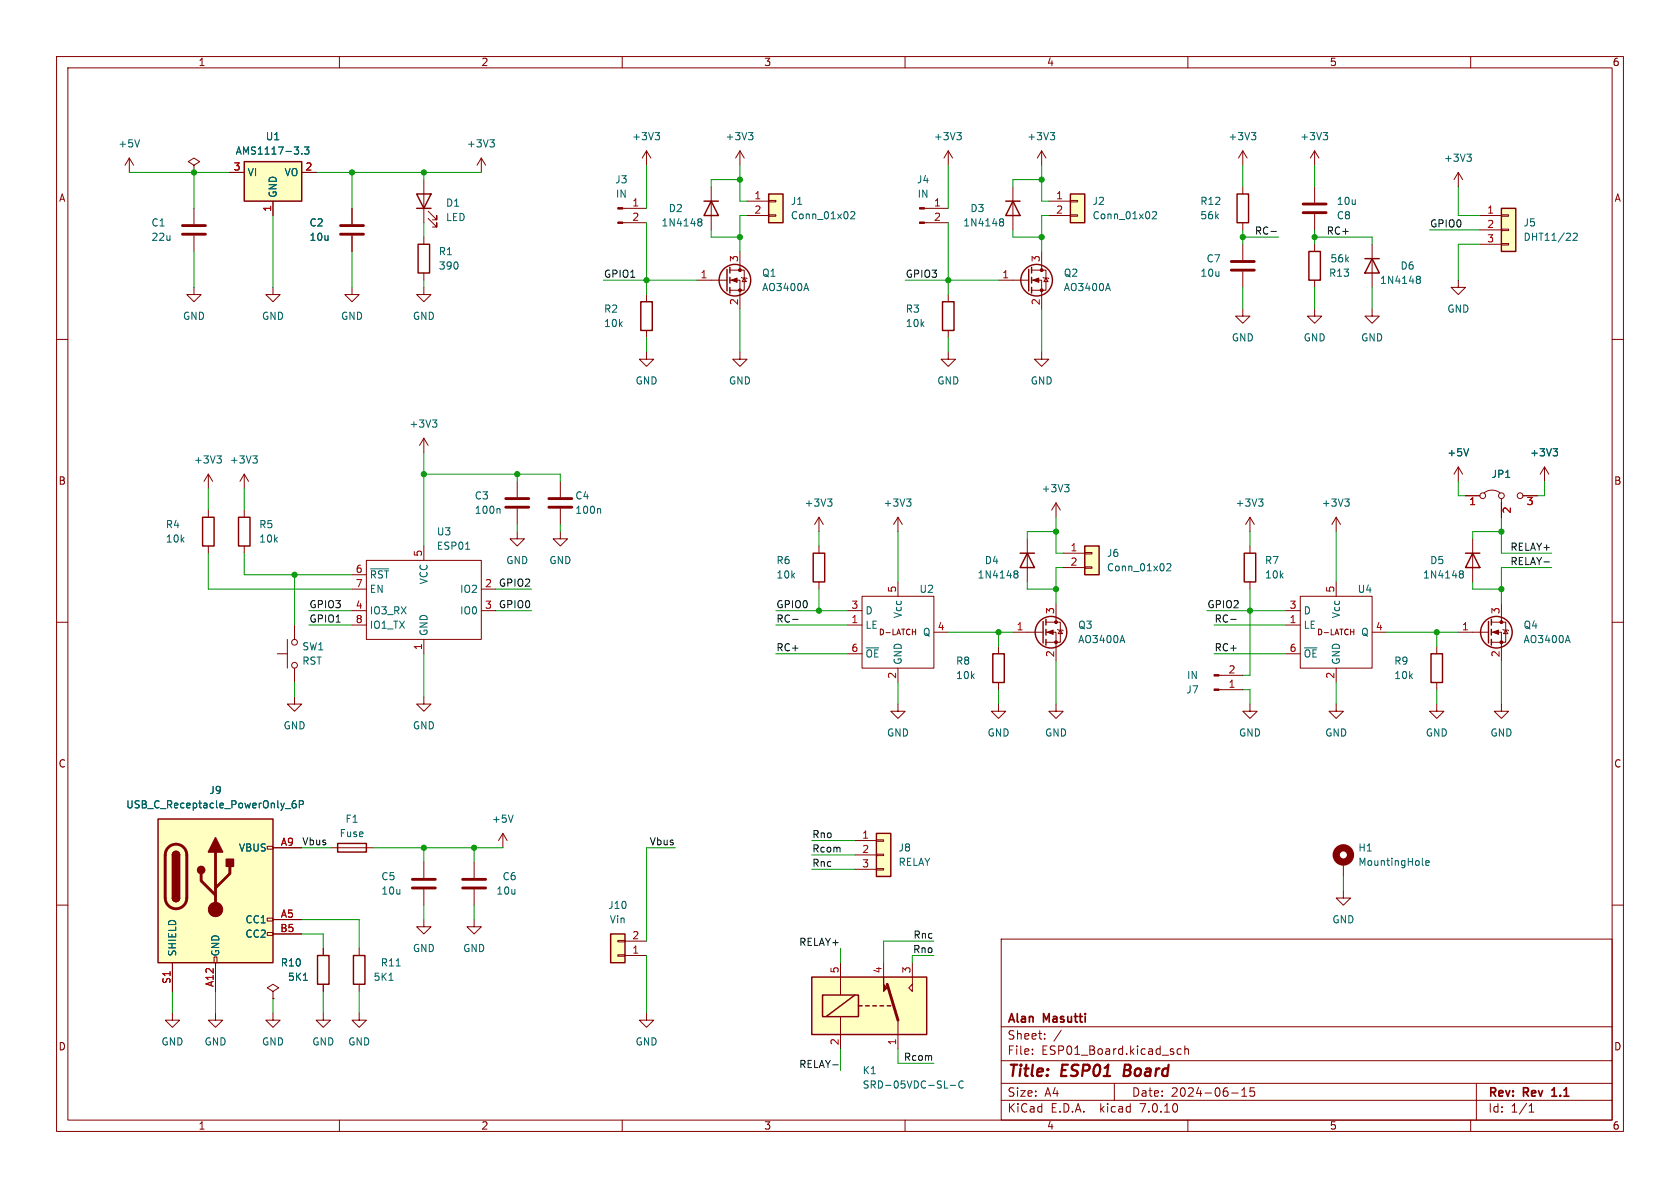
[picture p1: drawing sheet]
<svg xmlns="http://www.w3.org/2000/svg" width="297mm" height="210mm" viewBox="0 0 297 210" stroke-linecap="round" stroke-linejoin="round" font-family="sans-serif">
<g fill="none" stroke="#840000" stroke-width=".18">
<path d="M10 10h277v190h-277zM12 12h273v186h-273zM60 10v2M110 10v2M160 10v2M210 10v2M260 10v2M22.9 27.9l-.8 1.3M22.9 27.9v2.6M22.9 27.9l.7 1.3M34.3 29.2l1-.6-1-.7-1 .7 1 .6v1.3M34.3 30.5h.1"/>
<path d="M34.3 36.8v2.8M40.6 30.5h2.6M48.3 35.6v2.5M53.3 30.5h2.6M62.2 36.8v2.8M74.9 31.8v7.6M75.7 38.6l1.5 1.5v-.7v.7h-.7M75.7 37.3l1.5 1.6v-.8v.8h-.7M85.1 27.9l-.8 1.3M85.1 27.9v2.6M85.1 27.9l.8 1.3M110.1 39.4h4.2"/>
<path d="M110.1 36.8h4.2M114.3 26.7l-.8 1.2M114.3 26.7v2.5M114.3 26.7l.8 1.2M125.7 33v7.6M130.8 26.7l-.8 1.2M130.8 26.7v2.5M130.8 26.7l.8 1.2M132.1 35.6h3.8M132.1 38.1h3.8M135.9 38h1.3v.2h-1.3zM135.9 35.4h1.3v.3h-1.3z"/>
<path d="M163.4 39.4h4.2M163.4 36.8h4.2M167.6 26.7v2.5M167.6 26.7l-.7 1.2M167.6 26.7l.8 1.2M179.1 33v7.6M184.1 26.7v2.5M184.1 26.7l-.7 1.2M184.1 26.7l.8 1.2M185.4 35.6h3.8M185.4 38.1h3.8M189.2 38h1.3v.2h-1.3z"/>
<path d="M189.2 35.4h1.3v.3h-1.3zM219.7 26.7v2.5M219.7 33v1.3M219.7 39.4v1.2M219.7 26.7l-.8 1.2M219.7 26.7l.8 1.2M232.4 26.7l-.8 1.2M232.4 26.7v2.5M232.4 33v2.8M232.4 37.8v2.8M232.4 26.7l.8 1.2M257.8 30.5l-.8 1.3"/>
<path d="M257.8 30.5v2.5M257.8 30.5l.8 1.3M261.6 38.1h3.8M265.4 38h1.3v.2h-1.3zM10 60h2M34.3 50.8v1.3h1.3l-1.3 1.2-1.3-1.2h1.3M34.3 41.7v2.8M48.3 50.8v1.3h1.2l-1.2 1.2-1.3-1.2h1.3M62.2 50.8v1.3h1.3l-1.3 1.2-1.2-1.2h1.2M62.2 41.7v2.8M74.9 50.8v1.3h1.3l-1.3 1.2-1.2-1.2h1.2M74.9 41.9v1.3"/>
<path d="M74.9 48.3v1.2M114.3 52.1v1.2M114.3 58.4v1.3M123.2 49.5h5.3M129 49.5h1.8v5.1M129 47.8h2.6v3.5h-2.6M130.8 44.5v3.3M131.1 49l.1 .1h.8l.1 .2M131.6 49.1l.4 .7h-.8zM167.6 52.1v1.2M167.6 58.4v1.3M176.5 49.5h5.4"/>
<path d="M182.4 49.5h1.7v5.1M182.4 47.8h2.5v3.5h-2.5M184.1 44.5v3.3M184.4 49l.1 .1h.8l.1 .2M184.9 49.1l.4 .7h-.8zM219.7 54.6v1.3h1.3l-1.3 1.3-1.3-1.3h1.3M219.7 43.2v2.8M219.7 48v2.8M232.4 54.6v1.3h1.3l-1.3 1.3-1.3-1.3h1.3M232.4 43.2v1.3M232.4 49.5v1.3M242.6 54.6v1.3h1.2l-1.2 1.3-1.3-1.3h1.3"/>
<path d="M242.6 43.2v7.6M257.8 49.5v1.3h1.3l-1.3 1.3-1.3-1.3h1.3M261.6 40.6h3.8M261.6 43.2h3.8M265.4 43.1h1.3v.2h-1.3zM265.4 40.5h1.3v.3h-1.3zM285 60h2M74.9 77.5v2.5M74.9 77.5l-.7 1.2M74.9 77.5l.8 1.2M114.3 62.2v1.3h1.3l-1.3 1.3-1.3-1.3h1.3M130.8 62.2v1.3h1.3l-1.3 1.3-1.3-1.3h1.3"/>
<path d="M167.6 62.2v1.3h1.3l-1.3 1.3-1.2-1.3h1.2M184.1 62.2v1.3h1.3l-1.3 1.3-1.2-1.3h1.2M36.8 83.8l-.7 1.3M36.8 83.8v2.6M36.8 90.2v1.2M36.8 96.5v1.3M36.8 83.8l.8 1.3M43.2 83.8l-.8 1.3M43.2 83.8v2.6M43.2 90.2v1.2M43.2 96.5v1.3M43.2 83.8l.7 1.3"/>
<path d="M64.8 99.1h20.3v13.9h-20.3zM74.9 96.5v2.6M91.4 94v1.3h1.3l-1.3 1.2-1.2-1.2h1.2M91.4 85.1v2.8M91.4 89.9v2.8M99.1 94v1.3h1.2l-1.2 1.2-1.3-1.2h1.3M99.1 85.1v2.8M99.1 89.9v2.8M144.8 91.4v2.6M144.8 96.5v1.3M144.8 91.4l-.8 1.3M144.8 91.4l.7 1.3"/>
<path d="M158.7 91.4v2.6M158.7 91.4l-.7 1.3M158.7 91.4l.8 1.3M181.6 95.3v7.6M186.7 88.9v2.5M186.7 88.9l-.8 1.3M186.7 88.9l.8 1.3M188 97.8h3.8M191.8 97.7h1.2v.2h-1.2zM221 91.4l-.8 1.3M221 91.4v2.6M221 96.5v1.3"/>
<path d="M221 91.4l.7 1.3M236.2 91.4l-.7 1.3M236.2 91.4v2.6M236.2 91.4l.8 1.3M257.8 82.6v2.5M257.8 82.6l-.8 1.2M257.8 82.6l.8 1.2M259.1 87.6h2.5M260.3 95.3v7.6M262.4 87.1a2.26 2.26 0 0 1 2.8 0M265.4 88.1v3.3M269.2 87.6h2.6"/>
<path d="M273 82.6l-.7 1.2M273 82.6v2.5M273 82.6l.8 1.2M10 110h2M49 115.6h1.8M50.8 113v5.1M52.1 110.5v2.5M52.1 118.1v2.6M62.2 110.5h2.6M62.2 108h2.6M62.2 104.1h2.6M62.2 101.6h2.6"/>
<path d="M74.9 113v2.6M85.1 108h2.5M85.1 104.1h2.5M144.8 102.9v1.2M149.9 115.6h2.5M149.9 110.5h2.5M149.9 108h2.5M152.4 105.4h12.7v12.7h-12.7zM158.7 102.9v2.5M158.7 118.1v2.6M161.3 111.7h.6M161.9 111.2v1"/>
<path d="M165.1 111.8h2.5M176.5 114.3v1.3M179.1 111.8h5.3M184.9 111.8h1.8v5M184.9 110h2.6v3.5h-2.6M186.7 106.7v3.3M186.9 111.3l.2 .1h.7l.2 .1M187.5 111.4l.3 .6h-.7zM188 100.3h3.8M191.8 100.2h1.2v.3h-1.2zM215.5 119.4h4.2M221 102.9v1.2"/>
<path d="M227.3 115.6h2.6M227.3 110.5h2.6M227.3 108h2.6M229.9 105.4h12.7v12.7h-12.7zM236.2 102.9v2.5M236.2 118.1v2.6M238.8 111.7h.5M239.3 111.2v1M242.6 111.8h2.5M254 114.3v1.3M257.8 111.8h5.3M263.7 111.8h1.7v5"/>
<path d="M263.7 110h2.5v3.5h-2.5M265.4 106.7v3.3M265.7 111.3l.1 .1h.8l.1 .1M266.2 111.4l.4 .6h-.8zM285 110h2M52.1 123.2v1.3h1.2l-1.2 1.2-1.3-1.2h1.3M74.9 123.2v1.3h1.3l-1.3 1.2-1.2-1.2h1.2M158.7 124.5v1.2h1.3l-1.3 1.3-1.2-1.3h1.2M176.5 124.5v1.2h1.3l-1.3 1.3-1.2-1.3h1.2M176.5 120.7v1.2M186.7 124.5v1.2h1.3l-1.3 1.3-1.3-1.3h1.3M215.5 121.9h4.2"/>
<path d="M221 124.5v1.2h1.2l-1.2 1.3-1.3-1.3h1.3M236.2 124.5v1.2h1.3l-1.3 1.3-1.3-1.3h1.3M254 124.5v1.2h1.3l-1.3 1.3-1.3-1.3h1.3M254 120.7v1.2M265.4 124.5v1.2h1.3l-1.3 1.3-1.2-1.3h1.2M10 160h2M47.2 149.6h1.1v.5h-1.1zM48.3 149.9h5M58.4 149.9h7.6M74.9 152.4v2.8M74.9 157.2v2.8M83.8 152.4v2.8"/>
<path d="M83.8 157.2v2.8M88.9 147.3l-.8 1.3M88.9 147.3v2.6M88.9 147.3l.8 1.3M151.1 148.6h3.8M151.1 151.1h3.8M151.1 153.7h3.8M154.9 153.5h1.3v.3h-1.3zM154.9 151h1.3v.3h-1.3zM154.9 148.5h1.3v.2h-1.3zM237.5 157.5v1.3h1.3l-1.3 1.2-1.3-1.2h1.3M237.5 152.4v2.5"/>
<path d="M285 160h2M30.5 179.1v1.2h1.2l-1.2 1.3-1.3-1.3h1.3M30.5 170.2v5.1M37.8 169.2h.6v1h-.6zM38.1 179.1v1.2h1.3l-1.3 1.3-1.3-1.3h1.3M38.1 170.2v5.1M47.2 164.8h1.1v.6h-1.1zM47.2 162.3h1.1v.5h-1.1zM48.3 175.3l1-.7-1-.6-1.1 .6 1.1 .7v1.2M48.3 176.5h.1M48.3 179.1v1.2h1.2l-1.2 1.3-1.3-1.3h1.3M48.3 162.6h5"/>
<path d="M48.3 165.1h5M57.1 179.1v1.2h1.3l-1.3 1.3-1.2-1.3h1.2M57.1 167.6v1.3M57.1 174v1.3M63.5 179.1v1.2h1.3l-1.3 1.3-1.3-1.3h1.3M63.5 167.6v1.3M63.5 174v1.3M74.9 162.6v1.2h1.3l-1.3 1.3-1.2-1.3h1.2M83.8 162.6v1.2h1.3l-1.3 1.3-1.3-1.3h1.3M109.2 166.2h1.3v.3h-1.3zM109.2 168.8h1.3v.2h-1.3zM110.5 168.9h3.8"/>
<path d="M110.5 166.4h3.8M114.3 179.1v1.2h1.3l-1.3 1.3-1.3-1.3h1.3M148.6 170.2v5.7M148.6 179.7v5.7M156.2 170.2v2.5M161.3 170.2v5.1l-.6-.7 .6-.6M177 166h108v32h-108zM60 198v2M110 198v2M158.7 180.3v5.1M160 198v2M177 194.5h108"/>
<path d="M177 191.5h108M177 187.5h108M177 181.5h108M182.5 186.3v.1M182.5 185.5v.1M184.7 183.6v.1M184.7 182.8v.1M187.6 182.1l-1.3 2M197 191.5v3M208.8 185.5l-.4-.1-.3 .3v.4l.1 .2h.6M209.5 185.5l.2-.1 .3 .1 .1 .9M209.5 184.9v1.5"/>
<path d="M210 198v2M217.7 193.2h1.2M219.5 193.8h.9M219.5 192.7l.5-.4v1.5M221.7 192.3h-.7v.7l.2-.1h.5l.1 .3-.1 .5-.2 .1-.5-.1M260 198v2M261 191.5v6.5M270.3 196.6h.9M270.3 195.5l.4-.4v1.5"/>
<circle cx="262.1" cy="87.6" r=".51"/>
<circle cx="265.4" cy="87.6" r=".51"/>
<circle cx="268.7" cy="87.6" r=".51"/>
<circle cx="52.1" cy="117.6" r=".51"/>
<circle cx="52.1" cy="113.5" r=".51"/>
</g>
<path d="M274.3 193.8h.9M274.5 192.6l-.2 .1" fill="none" stroke="#840000" stroke-width=".3"/>
<path d="M198.9 188.2l-.3 2h.8" fill="none" stroke="#840000" stroke-width=".4"/>
<g fill="#ffffc2" stroke="#ffffc2" stroke-width=".18">
<path d="M27.9 144.8h20.4v25.4h-20.4z"/>
<path d="M154.9 147.3h2.6v7.6h-2.6z"/>
<path d="M43.2 28.6h10.1v7h-10.1z"/>
<path d="M143.5 172.7h20.3v10.2h-20.3z"/>
<path d="M191.8 96.5h2.5v5.1h-2.5z"/>
<path d="M107.9 165.1h2.6v5.1h-2.6z"/>
<path d="M135.9 34.3h2.5v5.1h-2.5z"/>
<path d="M189.2 34.3h2.6v5.1h-2.6z"/>
<path d="M265.4 36.8h2.6v7.7h-2.6z"/>
</g>
<g fill="none" stroke="#840000" stroke-width=".25">
<path d="M43.2 28.6h10.1v7h-10.1zM73.7 34.3h2.5l-1.3 2.5zM73.7 36.8h2.5M124.5 35.6h2.5M125.7 35.6l1.3 2.5h-2.5zM135.9 34.3h2.5v5.1h-2.5zM177.8 35.6h2.5M179.1 35.6l1.2 2.5h-2.5zM189.2 34.3h2.6v5.1h-2.6zM218.7 34.3h2v5.1h-2zM265.4 36.8h2.6v7.7h-2.6zM73.9 43.2h2v5.1h-2z"/>
<path d="M113.3 53.3h2v5.1h-2zM128.5 47.6v3.8M129 47.2v1.1M129 49v1M129 50.8v1M166.6 53.3h2.1v5.1h-2.1zM181.9 47.6v3.8M182.4 47.2v1.1M182.4 49v1M182.4 50.8v1M231.4 44.5h2v5h-2zM241.3 45.7h2.5"/>
<path d="M242.6 45.7l1.2 2.6h-2.5zM35.8 91.4h2v5.1h-2zM42.2 91.4h2v5.1h-2zM143.8 97.8h2v5.1h-2zM180.3 97.8h2.6M181.6 97.8l1.3 2.5h-2.6zM191.8 96.5h2.5v5.1h-2.5zM220 97.8h2v5.1h-2zM259.1 97.8h2.5M260.3 97.8l1.3 2.5h-2.5zM175.5 115.6h2v5.1h-2zM184.4 109.9v3.8"/>
<path d="M184.9 109.5v1M184.9 111.3v1M184.9 113v1M253 115.6h2v5.1h-2zM263.1 109.9v3.8M263.7 109.5v1M263.7 111.3v1M263.7 113v1M27.9 144.8h20.4v25.4h-20.4zM30.5 158.8a.64 .64 0 0 0 .6 .6 .64 .64 0 0 0 .6-.6M30.5 151.1a.64 .64 0 0 1 .6-.6 .64 .64 0 0 1 .6 .6M59.7 149.1h5.1v1.5h-5.1z"/>
<path d="M154.9 147.3h2.6v7.6h-2.6zM56.1 168.9h2.1v5.1h-2.1zM62.5 168.9h2v5.1h-2zM107.9 165.1h2.6v5.1h-2.6zM143.5 172.7h20.3v10.2h-20.3zM145.4 175.9h6.4v3.8h-6.4zM151.1 175.9l-5.1 3.8M151.8 177.8h.6M153 177.8h.7M154.3 177.8h.6M155.6 177.8h.6M156.8 177.8h.7"/>
<circle cx="129.9" cy="49.5" r="2.79"/>
<circle cx="183.3" cy="49.5" r="2.79"/>
<circle cx="185.8" cy="111.8" r="2.79"/>
<circle cx="264.5" cy="111.8" r="2.79"/>
</g>
<g fill="none" stroke="#840000" stroke-width=".51">
<path d="M32.3 39.9h4M60.2 39.9h4.1M230.4 36.1h4M230.4 37.6h4M32.3 41.4h4M60.2 41.4h4.1M217.7 47.8h4M217.7 46.2h4M89.4 89.7h4.1M89.4 88.1h4.1M97 89.7h4.1M97 88.1h4.1"/>
<path d="M29.8 149.8a1.9 1.9 0 0 1 2-.4 1.9 1.9 0 0 1 1.2 1.7v7.7a1.91 1.91 0 0 1-1.9 1.8 1.91 1.91 0 0 1-1.9-1.8v-7.8l.2-.7zM35.6 154.4v1.3l2.5 2.5M38.1 150.6v10.2M40.6 153.2v1.2l-2.5 2.6M72.9 157h4.1M72.9 155.4h4.1M81.8 157h4.1M81.8 155.4h4.1M156.8 174l1.9 6.3"/>
</g>
<g fill="#840000" stroke="#840000" stroke-width=".25">
<path d="M30.5 158.8h1.2a.64 .64 0 0 1-.6 .6 .64 .64 0 0 1-.6-.6z"/>
<path d="M30.5 151.1h1.2v7.7h-1.2z"/>
<path d="M30.7 150.7a.64 .64 0 0 1 .7-.2 .64 .64 0 0 1 .3 .6h-1.2z"/>
<path d="M38.1 148.1l1.3 2.5h-2.6z"/>
<path d="M40 151.9h1.3v1.3h-1.3z"/>
<circle cx="35.6" cy="153.8" r=".63"/>
</g>
<g fill="#840000" stroke="#840000" stroke-width=".18">
<path d="M109.2 39.2h.9v.3h-.9z"/>
<path d="M109.2 36.7h.9v.3h-.9z"/>
<path d="M156.2 172.7v1.3l.6 .6-.6 .7z"/>
<path d="M129.3 49.5l1-.4v.8z"/>
<path d="M185.2 111.8l1-.4v.7z"/>
<path d="M263.9 111.8l1-.4v.7z"/>
<path d="M182.6 49.5l1-.4v.8z"/>
<path d="M162.6 39.2h.8v.3h-.8z"/>
<path d="M162.6 36.7h.8v.3h-.8z"/>
<path d="M214.6 119.3h.9v.2h-.9z"/>
<path d="M214.6 121.8h.9v.2h-.9z"/>
<circle cx="38.1" cy="160.8" r="1.27"/>
<circle cx="130.8" cy="51.3" r=".25"/>
<circle cx="130.8" cy="47.8" r=".25"/>
<circle cx="186.7" cy="113.5" r=".25"/>
<circle cx="186.7" cy="110" r=".25"/>
<circle cx="265.4" cy="113.5" r=".25"/>
<circle cx="265.4" cy="110" r=".25"/>
<circle cx="184.1" cy="51.3" r=".25"/>
<circle cx="184.1" cy="47.8" r=".25"/>
</g>
<g fill="none" stroke="#006464" stroke-width=".18">
<path d="M24.7 24.7l-.4 1.3M53.3 27.1v.1M53.8 26h.8l-.4 .5 .3 .1v.5l-.1 .1-.6-.1M86.6 24.7h.8l-.4 .5M87.1 25.2l.3 .2v.3l-.3 .3M115.8 23.4h.8l-.4 .5M116.4 23.9l.2 .3v.3l-.2 .2M123.5 39.2h.1M123.5 38.7h.3l.2 .1 .1 .2-.3 .2M123.6 39.2h.2M123.6 39.2l-.1 .1M123.8 39.2l.3 .3-.1 .3-.2 .1h-.3"/>
<path d="M132.3 23.4h.8l-.4 .5M132.9 23.9l.2 .3v.3l-.2 .2M150.4 37.5l.5-.1 .2 .4-.8 .9h.8M169.2 23.4h.7l-.4 .5M169.7 23.9l.2 .3v.3l-.2 .2M176.8 38.7h.4l.2 .1v.2l-.2 .2M176.8 39.2h.1M176.9 39.2h.3M176.9 39.2l-.1 .1M177.2 39.2l.2 .3v.3l-.2 .1h-.4M185.7 23.4h.7l-.4 .5M186.2 23.9l.2 .3v.3l-.2 .2"/>
<path d="M203.7 37.5l.5-.1 .3 .4-.8 .9h.8M221.2 23.4h.8l-.4 .5M221.8 23.9l.2 .3v.3l-.2 .2M233.9 23.4h.8l-.4 .5M234.5 23.9l.2 .3v.3l-.2 .2M259.3 27.2h.8l-.4 .5M259.9 27.7l.2 .3v.3l-.2 .2M142.5 50.1l.5 1.3M195.9 50.1l.4 1.3M250.5 49.3l.1 .1M250.5 48.9l.4-.1 .1 .2 .1 .1-.2 .3M250.6 49.4h.3"/>
<path d="M250.6 49.4h-.1M250.9 49.4l.2 .2-.1 .4-.1 .1-.4-.1M278.1 41.3l.5-.1 .2 .4-.7 .9h.7M76.4 74.2h.8l-.4 .5M77 74.7l.2 .3v.3l-.2 .2M259.6 79.3l-.4 1.3M274.6 79.3h.7l-.4 .5M275.1 79.8l.2 .2v.3l-.2 .3M38.3 80.6h.8l-.4 .5M38.9 81.1l.2 .2v.3l-.2 .3M44.7 80.6h.8l-.4 .5M45.2 81.1l.3 .2v.3l-.3 .3"/>
<path d="M82.3 97.1h.7M88.2 89.9l.2 .2v.6M106 89.9l.2 .2v.6M146.3 88.2h.8l-.4 .5M146.8 88.7l.3 .2v.3l-.3 .3M160.3 88.2h.7l-.4 .5M160.8 88.7l.2 .2v.3l-.2 .3M188.2 85.7h.8l-.4 .5M188.7 86.2l.3 .2v.3l-.3 .2M206.3 99.8l.5-.2 .2 .4-.8 .9h.8M222.5 88.2h.8l-.4 .5M223 88.7l.3 .2v.3l-.3 .3"/>
<path d="M237.7 88.2h.8l-.4 .5M238.3 88.7l.2 .2v.3l-.2 .3M65.5 100.6h3.2M179.4 101l.3-.1 .2 .1 .1 .2-.3 .3M179.4 101.4l.1 .1M179.5 101.5h.2M179.5 101.5h-.1M179.7 101.5l.3 .2-.1 .4-.2 .1-.3-.1M198.4 112.3l.4 1.3M258.1 101l.4-.1 .1 .1 .1 .2-.2 .3M258.1 101.4l.1 .1M258.2 101.5h.3"/>
<path d="M258.2 101.5h-.1M258.5 101.5l.2 .2-.1 .4-.1 .1-.4-.1M277.2 112.3l.4 1.3M50.4 142.9h1M52.3 141.5l-.4 .1a.86 .86 0 0 0 0 1.2l.4-.1 .1-.4-.3-.3-.3 .1-.2 .2M52.9 142.2h.6l.1-.2v-.3l-.7-.2v1.3M90.7 144.1l-.4 1.3M251.4 152.8l.2 .2M252.1 152.6l.6-.2-.1-.2-.4-.1-.1 .2v.6h.5M53.6 173.3h.8M68.8 173.3h.7M70 170.8h.8"/>
<path d="M168 191.9h1M170.3 191.2a.6 .6 0 0 0-.8 .4 .6 .6 0 0 0 .5 .7l.3-.1"/>
</g>
<circle cx="237.5" cy="151.1" r="1.27" fill="none" stroke="#840000" stroke-width="1.3"/>
<path d="M224.7 40.9h1M273 99.3h.9M140.1 109.5h1M217.6 109.5h.9M147.2 188.2h1" fill="none" stroke="#0f0f0f" stroke-width=".18"/>
<g fill="none" stroke="#009600" stroke-width=".18">
<path d="M22.9 30.5h17.7M34.3 30.5v6.3M48.3 38.1v12.7M55.9 30.5h29.2M62.2 30.5v6.3M74.9 30.5v1.3M74.9 39.4v2.5M114.3 29.2v7.6M114.3 39.4v12.7M130.8 29.2v6.4h1.3M130.8 31.8h-5.1v1.2M132.1 38.1h-1.3v6.4"/>
<path d="M167.6 29.2v7.6M167.6 39.4v12.7M184.1 31.8h-5v1.2M184.1 29.2v6.4h1.3M185.4 38.1h-1.3v6.4M219.7 29.2v3.8M232.4 29.2v3.8M257.8 33v5.1h3.8M34.3 44.5v6.3M62.2 44.5v6.3M74.9 49.5v1.3M106.7 49.5h16.5"/>
<path d="M114.3 59.7v2.5M125.7 40.6v1.3h5.1M130.8 54.6v7.6M160 49.5h16.5M167.6 59.7v2.5M179.1 40.6v1.3h5M184.1 54.6v7.6M219.7 41.9h6.4M219.7 40.6v2.6M219.7 50.8v3.8M232.4 41.9h10.2v1.3M232.4 40.6v2.6"/>
<path d="M232.4 50.8v3.8M242.6 50.8v3.8M252.7 40.6h8.9M261.6 43.2h-3.8v6.3M36.8 97.8v6.3h25.4M36.8 86.4v3.8M43.2 86.4v3.8M43.2 97.8v3.8h19M74.9 80v16.5M74.9 83.8h24.2v1.3M91.4 83.8v1.3M91.4 92.7v1.3"/>
<path d="M99.1 92.7v1.3M144.8 94v2.5M158.7 94v8.9M186.7 94h-5.1v1.3M186.7 91.4v6.4h1.3M221 94v2.5M236.2 94v8.9M257.8 85.1v2.5h1.3M265.4 91.4v6.4h8.9M265.4 94h-5.1v1.3M273 85.1v2.5h-1.2M52.1 101.6v8.9"/>
<path d="M54.6 110.5h7.6M54.6 108h7.6M74.9 115.6v7.6M87.6 108h6.4M87.6 104.1h6.4M137.2 110.5h12.7M137.2 115.6h12.7M137.2 108h12.7M144.8 104.1v3.9M167.6 111.8h11.5M176.5 111.8v2.5M181.6 102.9v1.2h5.1"/>
<path d="M186.7 116.8v7.7M188 100.3h-1.3v6.4M213.4 108h13.9M214.6 110.5h12.7M214.6 115.6h12.7M221 104.1v15.3h-1.3M245.1 111.8h12.7M254 111.8v2.5M260.3 102.9v1.2h5.1M265.4 116.8v7.7M274.3 100.3h-8.9v6.4M52.1 120.7v2.5"/>
<path d="M158.7 120.7v3.8M176.5 121.9v2.6M219.7 121.9h1.3v2.6M236.2 120.7v3.8M254 121.9v2.6M53.3 149.9h5.1M66 149.9h22.9M74.9 149.9v2.5M83.8 149.9v2.5M119.4 149.9h-5.1v16.5M143.5 151.1h7.6M143.5 148.6h7.6"/>
<path d="M143.5 153.7h7.6M237.5 154.9v2.6M30.5 175.3v3.8M38.1 175.3v3.8M48.3 176.5v2.6M53.3 165.1h3.8v2.5M53.3 162.6h10.2v5M57.1 175.3v3.8M63.5 175.3v3.8M74.9 160v2.6M83.8 160v2.6M114.3 168.9v10.2"/>
<path d="M148.6 167.6v2.6M165.1 168.9h-3.8v1.3M165.1 166.4h-8.9v3.8M148.6 185.4v3.8M158.7 185.4v2.6h6.4"/>
</g>
<g fill="#009600" stroke="#009600" stroke-width=".18">
<circle cx="34.3" cy="30.5" r=".46"/>
<circle cx="74.9" cy="30.5" r=".46"/>
<circle cx="62.2" cy="30.5" r=".46"/>
<circle cx="52.1" cy="101.6" r=".46"/>
<circle cx="74.9" cy="83.8" r=".46"/>
<circle cx="91.4" cy="83.8" r=".46"/>
<circle cx="144.8" cy="108" r=".46"/>
<circle cx="83.8" cy="149.9" r=".46"/>
<circle cx="74.9" cy="149.9" r=".46"/>
<circle cx="130.8" cy="41.9" r=".46"/>
<circle cx="114.3" cy="49.5" r=".46"/>
<circle cx="130.8" cy="31.8" r=".46"/>
<circle cx="221" cy="108" r=".46"/>
<circle cx="186.7" cy="94" r=".46"/>
<circle cx="265.4" cy="104.1" r=".46"/>
<circle cx="265.4" cy="94" r=".46"/>
<circle cx="184.1" cy="31.8" r=".46"/>
<circle cx="184.1" cy="41.9" r=".46"/>
<circle cx="167.6" cy="49.5" r=".46"/>
<circle cx="219.7" cy="41.9" r=".46"/>
<circle cx="186.7" cy="104.1" r=".46"/>
<circle cx="176.5" cy="111.8" r=".46"/>
<circle cx="254" cy="111.8" r=".46"/>
<circle cx="232.4" cy="41.9" r=".46"/>
</g>
<g font-size="2.8" fill="#840000">
<text x="178" y="190.9">Title:</text>
<text x="187.7" y="190.9">ESP01</text>
<text x="199.5" y="190.9">Board</text>
</g>
<g font-size="2.1" fill="#840000">
<text x="178" y="184">Sheet:</text>
<text x="178" y="181.2">Alan</text>
<text x="184.5" y="181.2">Masutti</text>
<text x="178" y="186.7">File:</text>
<text x="184.1" y="186.7">ESP01_Board.kicad_sch</text>
<text x="178" y="196.9">KiCad</text>
<text x="178" y="194.1">Size:</text>
<text x="184.7" y="194.1">A4</text>
<text x="185.7" y="196.9">E.D.A.</text>
<text x="194.6" y="196.9">kicad</text>
<text x="200" y="194.1">Date:</text>
<text x="201.8" y="196.9">7.0.10</text>
<text x="207" y="194.1">2024-06-15</text>
<text x="263" y="194.3">Rev:</text>
<text x="263" y="196.9">Id:</text>
<text x="267.1" y="196.9">1/1</text>
<text x="269.4" y="194.3">Rev</text>
<text x="275.1" y="194.3">1.1</text>
</g>
<g font-size="1.8" fill="#840000">
<text x="35" y="11.9">1</text>
<text x="85" y="11.9">2</text>
<text x="135" y="11.9">3</text>
<text x="185" y="11.9">4</text>
<text x="235" y="11.9">5</text>
<text x="285" y="11.9">6</text>
<text x="10.3" y="35.9">A</text>
<text x="285.3" y="35.9">A</text>
<text x="10.3" y="85.9">B</text>
<text x="285.3" y="85.9">B</text>
<text x="10.3" y="135.9">C</text>
<text x="285.3" y="135.9">C</text>
<text x="10.3" y="185.9">D</text>
<text x="285.3" y="185.9">D</text>
<text x="35" y="199.9">1</text>
<text x="85" y="199.9">2</text>
<text x="135" y="199.9">3</text>
<text x="185" y="199.9">4</text>
<text x="235" y="199.9">5</text>
<text x="285" y="199.9">6</text>
</g>
<g font-size="1.8" fill="#006464">
<text x="20.8" y="26.3">+5V</text>
<text x="41.6" y="27.5">AMS1117-3.3</text>
<text x="46.9" y="25">U1</text>
<text x="82.4" y="26.3">+3V3</text>
<text x="111.7" y="25">+3V3</text>
<text x="128.2" y="25">+3V3</text>
<text x="165" y="25">+3V3</text>
<text x="181.5" y="25">+3V3</text>
<text x="217.1" y="25">+3V3</text>
<text x="229.8" y="25">+3V3</text>
<text x="255.2" y="28.8">+3V3</text>
<text x="43.7" y="31.3">VI</text>
<text x="49.1" y="35.1" transform="rotate(-90 49.1 35.1)">GND</text>
<text x="50.2" y="31.3">VO</text>
<text x="108.7" y="32.6">J3</text>
<text x="108.8" y="35.2">IN</text>
<text x="162" y="32.6">J4</text>
<text x="162.1" y="35.2">IN</text>
<text x="26.7" y="40.2">C1</text>
<text x="54.6" y="40.2">C2</text>
<text x="78.7" y="36.7">D1</text>
<text x="78.7" y="39.3">LED</text>
<text x="116.8" y="40.2">1N4148</text>
<text x="118.1" y="37.7">D2</text>
<text x="139.7" y="36.4">J1</text>
<text x="139.7" y="39">Conn_01x02</text>
<text x="170.2" y="40.2">1N4148</text>
<text x="171.5" y="37.7">D3</text>
<text x="193" y="36.4">J2</text>
<text x="193" y="39">Conn_01x02</text>
<text x="212.1" y="39">56k</text>
<text x="212.1" y="36.4">R12</text>
<text x="236.2" y="39">C8</text>
<text x="236.2" y="36.4">10u</text>
<text x="269.3" y="40.2">J5</text>
<text x="26.7" y="42.8">22u</text>
<text x="54.6" y="42.8">10u</text>
<text x="77.5" y="45.3">R1</text>
<text x="77.5" y="47.9">390</text>
<text x="213.2" y="46.6">C7</text>
<text x="235.1" y="46.6">56k</text>
<text x="247.5" y="47.9">D6</text>
<text x="269.3" y="42.8">DHT11/22</text>
<text x="134.6" y="51.7">AO3400A</text>
<text x="134.6" y="49.1">Q1</text>
<text x="188" y="51.7">AO3400A</text>
<text x="188" y="49.1">Q2</text>
<text x="212.1" y="49.1">10u</text>
<text x="234.9" y="49.1">R13</text>
<text x="243.9" y="50.4">1N4148</text>
<text x="32.3" y="56.7">GND</text>
<text x="46.2" y="56.7">GND</text>
<text x="60.2" y="56.7">GND</text>
<text x="72.9" y="56.7">GND</text>
<text x="106.7" y="55.5">R2</text>
<text x="106.7" y="58">10k</text>
<text x="160" y="55.5">R3</text>
<text x="160" y="58">10k</text>
<text x="255.8" y="55.5">GND</text>
<text x="217.7" y="60.6">GND</text>
<text x="230.4" y="60.6">GND</text>
<text x="240.5" y="60.6">GND</text>
<text x="112.3" y="68.2">GND</text>
<text x="128.8" y="68.2">GND</text>
<text x="165.6" y="68.2">GND</text>
<text x="182.1" y="68.2">GND</text>
<text x="72.3" y="75.8">+3V3</text>
<text x="34.2" y="82.1">+3V3</text>
<text x="40.5" y="82.1">+3V3</text>
<text x="255.8" y="80.9">+5V</text>
<text x="270.4" y="80.9">+3V3</text>
<text x="83.8" y="88.5">C3</text>
<text x="101.6" y="88.5">C4</text>
<text x="142.1" y="89.8">+3V3</text>
<text x="156.1" y="89.8">+3V3</text>
<text x="184" y="87.2">+3V3</text>
<text x="218.3" y="89.8">+3V3</text>
<text x="233.6" y="89.8">+3V3</text>
<text x="263.6" y="84.7">JP1</text>
<text x="29.2" y="93.6">R4</text>
<text x="45.7" y="93.6">R5</text>
<text x="77.1" y="94.8">U3</text>
<text x="83.8" y="91">100n</text>
<text x="101.6" y="91">100n</text>
<text x="29.2" y="96.1">10k</text>
<text x="45.7" y="96.1">10k</text>
<text x="77.1" y="97.4">ESP01</text>
<text x="89.4" y="99.9">GND</text>
<text x="97" y="99.9">GND</text>
<text x="137.2" y="99.9">R6</text>
<text x="174" y="99.9">D4</text>
<text x="195.6" y="98.7">J6</text>
<text x="195.6" y="101.2">Conn_01x02</text>
<text x="223.5" y="99.9">R7</text>
<text x="252.7" y="99.9">D5</text>
<text x="65.3" y="102.5">~{RST}</text>
<text x="65.3" y="105">EN</text>
<text x="75.8" y="103.4" transform="rotate(-90 75.8 103.4)">VCC</text>
<text x="81.2" y="105">IO2</text>
<text x="137.2" y="102.5">10k</text>
<text x="162.5" y="105">U2</text>
<text x="172.7" y="102.5">1N4148</text>
<text x="223.5" y="102.5">10k</text>
<text x="239.9" y="105">U4</text>
<text x="251.5" y="102.5">1N4148</text>
<text x="65.3" y="108.8">IO3_RX</text>
<text x="65.3" y="111.4">IO1_TX</text>
<text x="75.8" y="112.5" transform="rotate(-90 75.8 112.5)">GND</text>
<text x="81.2" y="108.8">IO0</text>
<text x="152.9" y="111.4">LE</text>
<text x="152.9" y="108.8">D</text>
<text x="159.6" y="109.4" transform="rotate(-90 159.6 109.4)">Vcc</text>
<text x="163.1" y="112.6">Q</text>
<text x="190.5" y="113.9">AO3400A</text>
<text x="190.5" y="111.4">Q3</text>
<text x="230.4" y="111.4">LE</text>
<text x="230.4" y="108.8">D</text>
<text x="237.1" y="109.4" transform="rotate(-90 237.1 109.4)">Vcc</text>
<text x="240.5" y="112.6">Q</text>
<text x="269.3" y="111.4">Q4</text>
<text x="269.3" y="113.9">AO3400A</text>
<text x="53.3" y="117.7">RST</text>
<text x="53.3" y="115.2">SW1</text>
<text x="152.9" y="116.4">~{OE}</text>
<text x="159.6" y="117.6" transform="rotate(-90 159.6 117.6)">GND</text>
<text x="168.9" y="117.7">R8</text>
<text x="230.4" y="116.4">~{OE}</text>
<text x="237.1" y="117.6" transform="rotate(-90 237.1 117.6)">GND</text>
<text x="246.4" y="117.7">R9</text>
<text x="168.9" y="120.2">10k</text>
<text x="209.6" y="122.8">J7</text>
<text x="209.8" y="120.2">IN</text>
<text x="246.4" y="120.2">10k</text>
<text x="50" y="129.1">GND</text>
<text x="72.9" y="129.1">GND</text>
<text x="156.7" y="130.4">GND</text>
<text x="174.5" y="130.4">GND</text>
<text x="184.7" y="130.4">GND</text>
<text x="218.9" y="130.4">GND</text>
<text x="234.2" y="130.4">GND</text>
<text x="252" y="130.4">GND</text>
<text x="263.4" y="130.4">GND</text>
<text x="22.2" y="143.1">USB_C_Receptacle_PowerOnly_6P</text>
<text x="36.9" y="140.6">J9</text>
<text x="60" y="148.2">Fuse</text>
<text x="61" y="145.6">F1</text>
<text x="86.9" y="145.6">+5V</text>
<text x="42.1" y="150.7">VBUS</text>
<text x="67.3" y="155.8">C5</text>
<text x="88.7" y="155.8">C6</text>
<text x="158.8" y="150.7">J8</text>
<text x="158.8" y="153.3">RELAY</text>
<text x="240" y="150.7">H1</text>
<text x="240" y="153.3">MountingHole</text>
<text x="67.3" y="158.3">10u</text>
<text x="87.7" y="158.3">10u</text>
<text x="107.4" y="160.9">J10</text>
<text x="43.3" y="163.4">CC1</text>
<text x="43.3" y="166">CC2</text>
<text x="107.7" y="163.4">Vin</text>
<text x="235.5" y="163.4">GND</text>
<text x="31.3" y="169.2" transform="rotate(-90 31.3 169.2)">SHIELD</text>
<text x="39" y="169.2" transform="rotate(-90 39 169.2)">GND</text>
<text x="49.5" y="171">R10</text>
<text x="50.8" y="173.6">5K1</text>
<text x="65.9" y="173.6">5K1</text>
<text x="67.2" y="171">R11</text>
<text x="72.9" y="168.5">GND</text>
<text x="81.8" y="168.5">GND</text>
<text x="28.4" y="185">GND</text>
<text x="36.1" y="185">GND</text>
<text x="46.2" y="185">GND</text>
<text x="55.1" y="185">GND</text>
<text x="61.5" y="185">GND</text>
<text x="112.3" y="185">GND</text>
<text x="152.4" y="190.1">K1</text>
<text x="152.4" y="192.6">SRD-05VDC-SL-C</text>
</g>
<g font-size="1.8" fill="#a90000">
<text x="41.2" y="30.2">3</text>
<text x="53.9" y="30.2">2</text>
<text x="133.3" y="35.3">1</text>
<text x="186.6" y="35.3">1</text>
<text x="48" y="37.5" transform="rotate(-90 48 37.5)">1</text>
<text x="111.7" y="36.6">1</text>
<text x="111.7" y="39.1">2</text>
<text x="133.3" y="37.8">2</text>
<text x="165" y="36.6">1</text>
<text x="165" y="39.1">2</text>
<text x="186.6" y="37.8">2</text>
<text x="262.8" y="37.8">1</text>
<text x="262.8" y="40.4">2</text>
<text x="130.6" y="46.4" transform="rotate(-90 130.6 46.4)">3</text>
<text x="183.9" y="46.4" transform="rotate(-90 183.9 46.4)">3</text>
<text x="262.8" y="42.9">3</text>
<text x="123.8" y="49.3">1</text>
<text x="177.1" y="49.3">1</text>
<text x="130.6" y="54" transform="rotate(-90 130.6 54)">2</text>
<text x="183.9" y="54" transform="rotate(-90 183.9 54)">2</text>
<text x="259.6" y="89.6">1</text>
<text x="269.8" y="89.6">3</text>
<text x="267.4" y="90.9" transform="rotate(-90 267.4 90.9)">2</text>
<text x="62.8" y="101.3">6</text>
<text x="74.7" y="98.5" transform="rotate(-90 74.7 98.5)">5</text>
<text x="189.2" y="97.5">1</text>
<text x="189.2" y="100.1">2</text>
<text x="62.8" y="107.7">4</text>
<text x="62.8" y="103.9">7</text>
<text x="85.7" y="103.9">2</text>
<text x="85.7" y="107.7">3</text>
<text x="150.4" y="107.7">3</text>
<text x="158.5" y="104.8" transform="rotate(-90 158.5 104.8)">5</text>
<text x="227.9" y="107.7">3</text>
<text x="236" y="104.8" transform="rotate(-90 236 104.8)">5</text>
<text x="62.8" y="110.2">8</text>
<text x="150.4" y="110.2">1</text>
<text x="165.7" y="111.5">4</text>
<text x="179.6" y="111.5">1</text>
<text x="186.4" y="108.7" transform="rotate(-90 186.4 108.7)">3</text>
<text x="227.9" y="110.2">1</text>
<text x="243.1" y="111.5">4</text>
<text x="258.4" y="111.5">1</text>
<text x="265.2" y="108.7" transform="rotate(-90 265.2 108.7)">3</text>
<text x="74.7" y="115" transform="rotate(-90 74.7 115)">1</text>
<text x="150.4" y="115.3">6</text>
<text x="186.4" y="116.3" transform="rotate(-90 186.4 116.3)">2</text>
<text x="217.1" y="119.1">2</text>
<text x="227.9" y="115.3">6</text>
<text x="265.2" y="116.3" transform="rotate(-90 265.2 116.3)">2</text>
<text x="158.5" y="120.1" transform="rotate(-90 158.5 120.1)">2</text>
<text x="217.1" y="121.7">1</text>
<text x="236" y="120.1" transform="rotate(-90 236 120.1)">2</text>
<text x="49.5" y="149.6">A9</text>
<text x="152.3" y="148.3">1</text>
<text x="152.3" y="150.9">2</text>
<text x="152.3" y="153.4">3</text>
<text x="49.5" y="164.8">B5</text>
<text x="49.5" y="162.3">A5</text>
<text x="111.7" y="166.1">2</text>
<text x="111.7" y="168.7">1</text>
<text x="148.3" y="172.2" transform="rotate(-90 148.3 172.2)">5</text>
<text x="156" y="172.2" transform="rotate(-90 156 172.2)">4</text>
<text x="161" y="172.2" transform="rotate(-90 161 172.2)">3</text>
<text x="30.2" y="174" transform="rotate(-90 30.2 174)">S1</text>
<text x="37.8" y="174.6" transform="rotate(-90 37.8 174.6)">A12</text>
<text x="148.3" y="184.9" transform="rotate(-90 148.3 184.9)">2</text>
<text x="158.5" y="184.9" transform="rotate(-90 158.5 184.9)">1</text>
</g>
<g font-size="1.8" fill="#0f0f0f">
<text x="221.7" y="41.6">RC-</text>
<text x="234.4" y="41.6">RC+</text>
<text x="252.7" y="40.3">GPIO0</text>
<text x="106.7" y="49.2">GPIO1</text>
<text x="160" y="49.2">GPIO3</text>
<text x="266.9" y="100">RELAY-</text>
<text x="266.9" y="97.4">RELAY+</text>
<text x="54.6" y="107.6">GPIO3</text>
<text x="88.1" y="103.8">GPIO2</text>
<text x="88.1" y="107.6">GPIO0</text>
<text x="137.2" y="107.6">GPIO0</text>
<text x="213.4" y="107.6">GPIO2</text>
<text x="54.6" y="110.1">GPIO1</text>
<text x="137.2" y="110.1">RC-</text>
<text x="214.6" y="110.1">RC-</text>
<text x="137.2" y="115.2">RC+</text>
<text x="214.6" y="115.2">RC+</text>
<text x="53.3" y="149.5">Vbus</text>
<text x="114.8" y="149.5">Vbus</text>
<text x="143.5" y="148.2">Rno</text>
<text x="143.5" y="153.3">Rnc</text>
<text x="143.5" y="150.8">Rcom</text>
<text x="141.2" y="167.3">RELAY+</text>
<text x="161.4" y="166">Rnc</text>
<text x="161.3" y="168.6">Rno</text>
<text x="141.2" y="188.9">RELAY-</text>
<text x="159.7" y="187.6">Rcom</text>
</g>
<g font-size="1.4" fill="#840000">
<text x="155.3" y="112.5">D-LATCH</text>
<text x="232.7" y="112.5">D-LATCH</text>
</g>
</svg>
